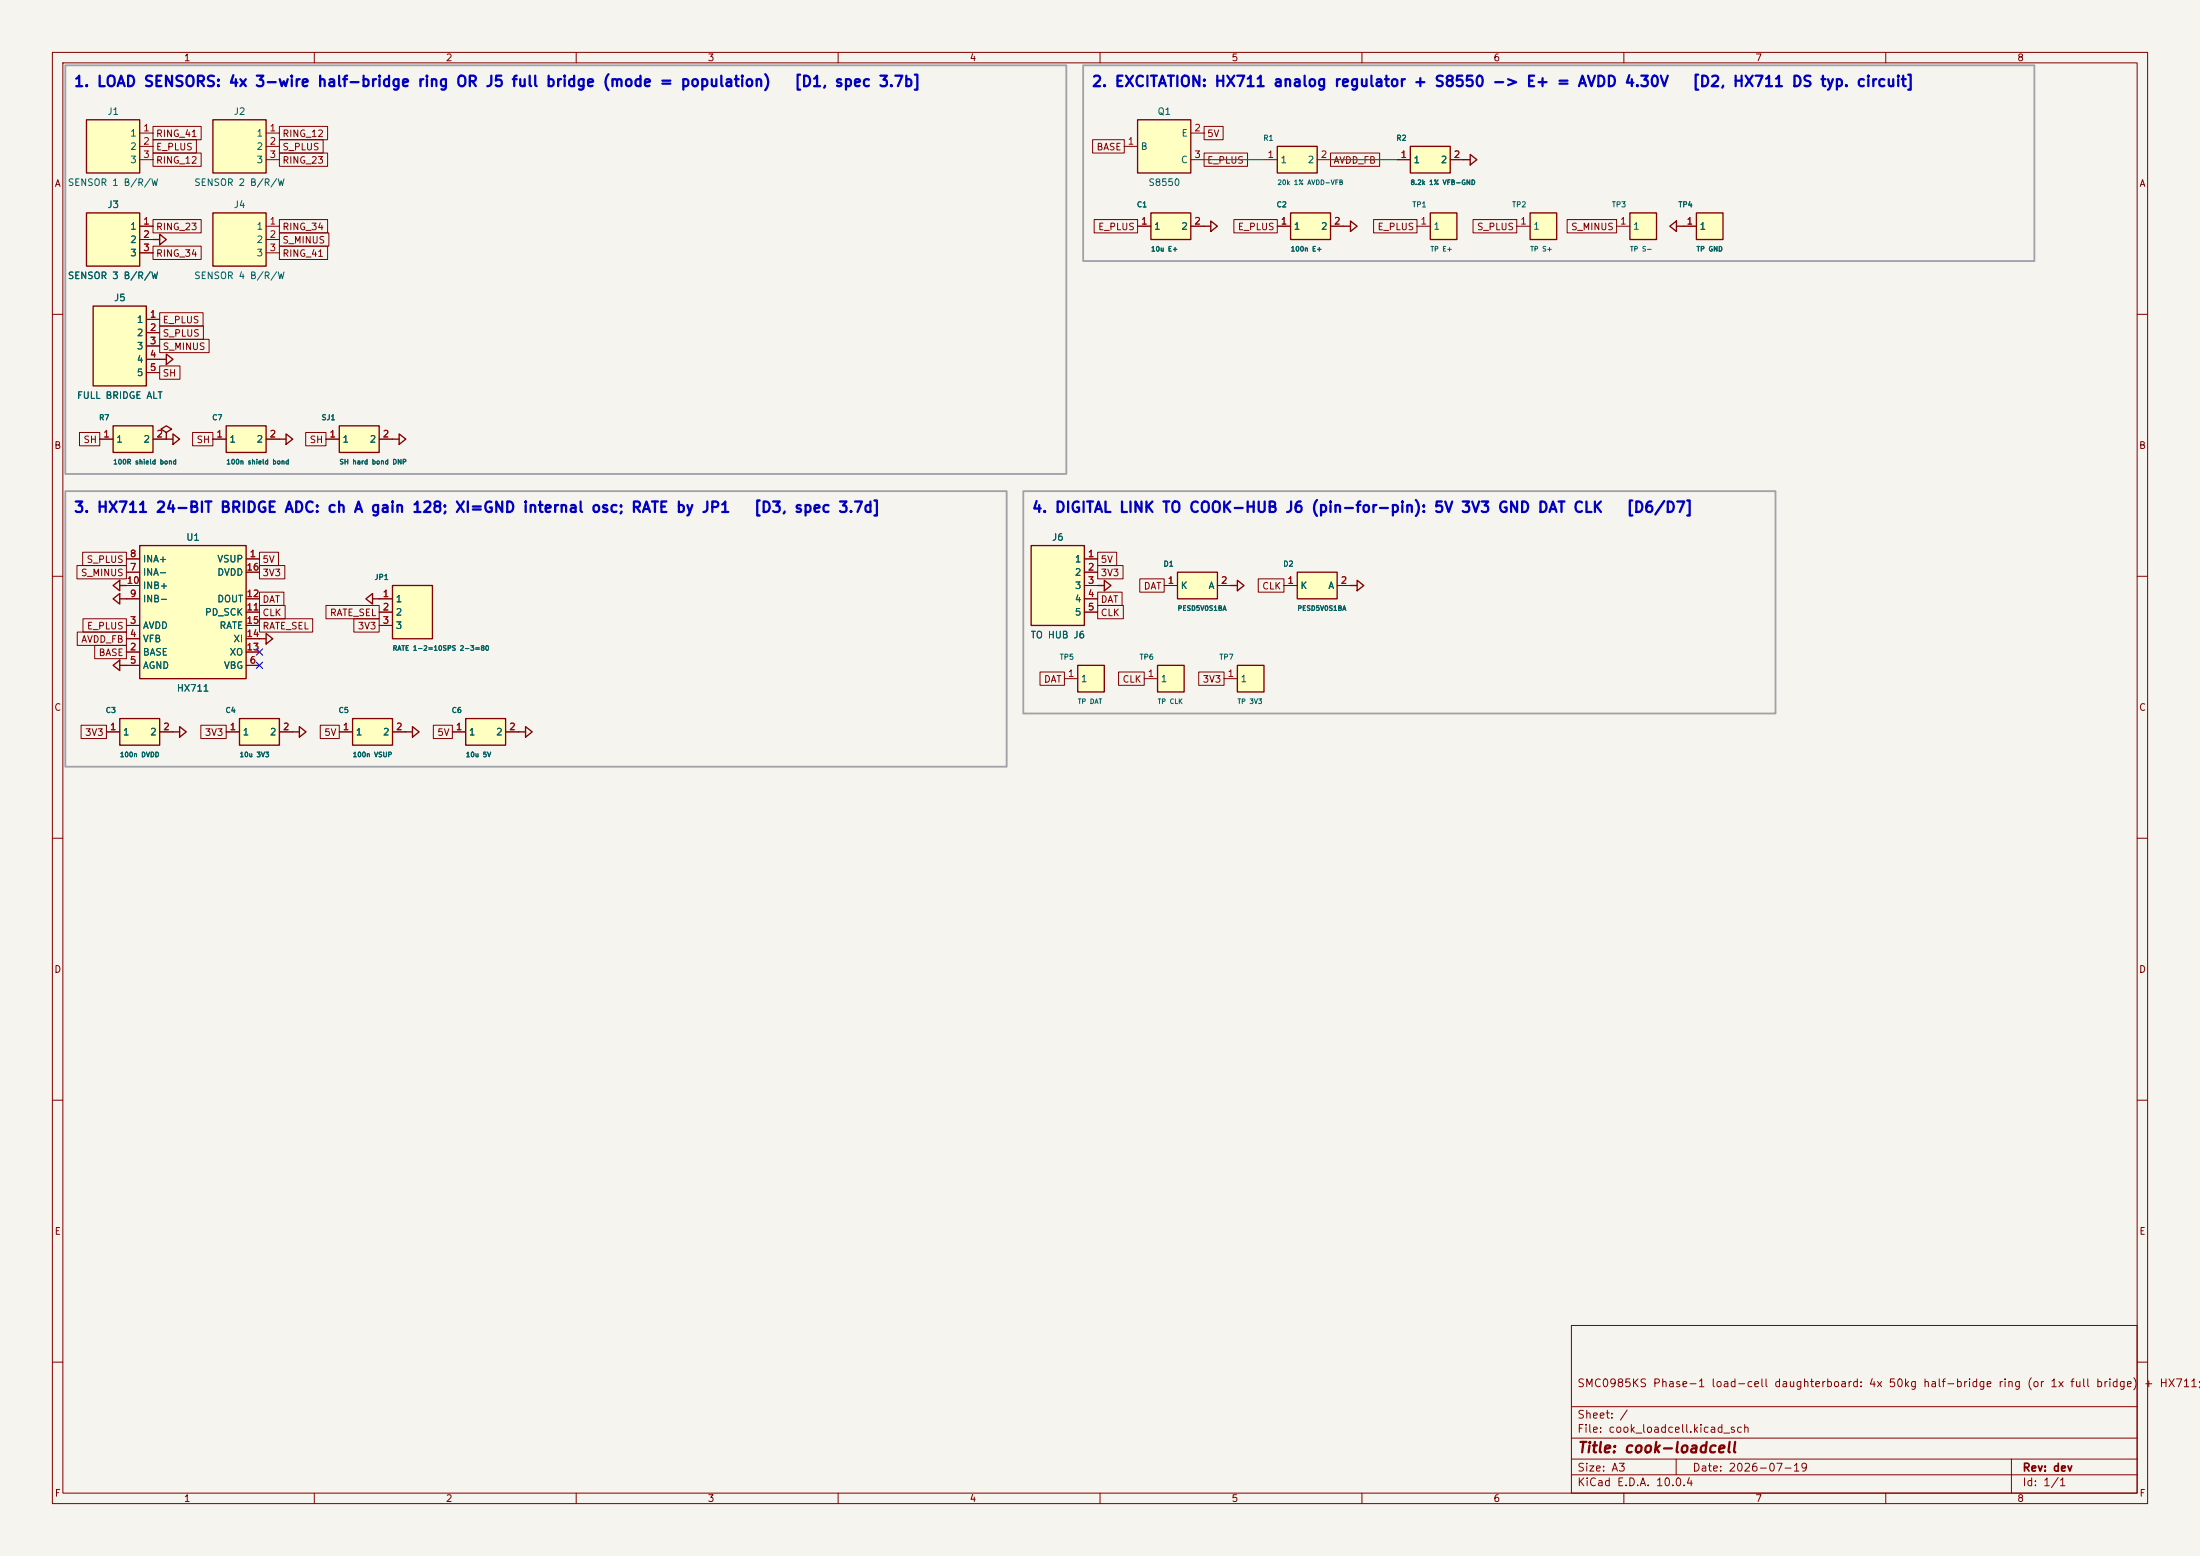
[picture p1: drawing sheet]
<svg xmlns="http://www.w3.org/2000/svg" width="420mm" height="297mm" viewBox="0 0 420 297" stroke-linecap="round" stroke-linejoin="round" font-family="sans-serif">
<path d="M0 0h420v297h-420z" fill="#f5f4ef" stroke="#f5f4ef" stroke-width=".19"/>
<g fill="none" stroke="#840000" stroke-width=".19">
<path d="M10 10h400v277h-400zM12 12h396v273h-396zM60 10v2M110 10v2M160 10v2M210 10v2M260 10v2M310 10v2M360 10v2M10 60h2M408 60h2M10 110h2"/>
<path d="M408 110h2M10 160h2M408 160h2M10 210h2M408 210h2M300 253h108v32h-108zM10 260h2M300 278.5h108M300 274.5h108M300 268.5h108M320 278.5v3M384 278.5v6.5"/>
<path d="M408 260h2M60 285v2M110 285v2M160 285v2M210 285v2M260 285v2M300 281.5h108M310 285v2M360 285v2"/>
</g>
<path d="M69.8 114.3l1.3-1v2zM71.1 114.3h1.3" fill="none" stroke="#840000" stroke-width=".25"/>
<path d="M243.8 27.9h7.7v5.1h-7.7z" fill="#ffffc2"/>
<path d="M243.8 27.9h7.7v5.1h-7.7z" fill="none" stroke="#840000" stroke-width=".25"/>
<path d="M241.3 30.5h2.5M251.5 30.5h2.5" fill="none" stroke="#840000" stroke-width=".19"/>
<path d="M43.2 81.3h7.6v5.1h-7.6z" fill="#ffffc2"/>
<path d="M43.2 81.3h7.6v5.1h-7.6z" fill="none" stroke="#840000" stroke-width=".25"/>
<path d="M40.6 83.8h2.6M50.8 83.8h2.5" fill="none" stroke="#840000" stroke-width=".19"/>
<path d="M269.2 27.9h7.7v5.1h-7.7z" fill="#ffffc2"/>
<path d="M269.2 27.9h7.7v5.1h-7.7zM256.5 43.2h1.3M257.8 42.2l1.3 1-1.3 1z" fill="none" stroke="#840000" stroke-width=".25"/>
<path d="M266.7 30.5h2.5M276.9 30.5h2.5" fill="none" stroke="#840000" stroke-width=".19"/>
<path d="M88.9 137.2h7.6v5h-7.6z" fill="#ffffc2"/>
<path d="M30.5 68.6h1.2M31.7 67.6l1.3 1-1.3 1zM88.9 137.2h7.6v5h-7.6z" fill="none" stroke="#840000" stroke-width=".25"/>
<path d="M86.4 139.7h2.5M96.5 139.7h2.6" fill="none" stroke="#840000" stroke-width=".19"/>
<path d="M21.6 81.3h7.6v5.1h-7.6z" fill="#ffffc2"/>
<path d="M21.6 81.3h7.6v5.1h-7.6z" fill="none" stroke="#840000" stroke-width=".25"/>
<path d="M19 83.8h2.6M29.2 83.8h2.5" fill="none" stroke="#840000" stroke-width=".19"/>
<path d="M196.8 104.1h10.2v15.3h-10.2z" fill="#ffffc2"/>
<path d="M196.8 104.1h10.2v15.3h-10.2zM209.5 111.8h1.3M210.8 110.8l1.3 1-1.3 1zM99.1 139.7h1.2M100.3 138.7l1.3 1-1.3 1z" fill="none" stroke="#840000" stroke-width=".25"/>
<path d="M207 106.7h2.5M207 109.2h2.5M207 111.8h2.5M207 114.3h2.5M207 116.8h2.5" fill="none" stroke="#840000" stroke-width=".19"/>
<path d="M236.2 127h5.1v5.1h-5.1z" fill="#ffffc2"/>
<path d="M236.2 127h5.1v5.1h-5.1z" fill="none" stroke="#840000" stroke-width=".25"/>
<path d="M233.7 129.5h2.5" fill="none" stroke="#840000" stroke-width=".19"/>
<path d="M221 127h5.1v5.1h-5.1z" fill="#ffffc2"/>
<path d="M221 127h5.1v5.1h-5.1z" fill="none" stroke="#840000" stroke-width=".25"/>
<path d="M218.4 129.5h2.6" fill="none" stroke="#840000" stroke-width=".19"/>
<path d="M246.4 40.6h7.6v5.1h-7.6z" fill="#ffffc2"/>
<path d="M246.4 40.6h7.6v5.1h-7.6z" fill="none" stroke="#840000" stroke-width=".25"/>
<path d="M243.8 43.2h2.6M254 43.2h2.5" fill="none" stroke="#840000" stroke-width=".19"/>
<path d="M67.3 137.2h7.6v5h-7.6z" fill="#ffffc2"/>
<path d="M67.3 137.2h7.6v5h-7.6z" fill="none" stroke="#840000" stroke-width=".25"/>
<path d="M64.8 139.7h2.5M74.9 139.7h2.6" fill="none" stroke="#840000" stroke-width=".19"/>
<path d="M40.6 40.6h10.2v10.2h-10.2z" fill="#ffffc2"/>
<path d="M40.6 40.6h10.2v10.2h-10.2z" fill="none" stroke="#840000" stroke-width=".25"/>
<path d="M50.8 43.2h2.5M50.8 45.7h2.5M50.8 48.3h2.5" fill="none" stroke="#840000" stroke-width=".19"/>
<path d="M16.5 22.9h10.2v10.1h-10.2z" fill="#ffffc2"/>
<path d="M16.5 22.9h10.2v10.1h-10.2zM31.7 83.8h1.3M33 82.8l1.3 1-1.3 1zM53.3 83.8h1.3M54.6 82.8l1.3 1-1.3 1zM74.9 83.8h1.3M76.2 82.8l1.3 1-1.3 1z" fill="none" stroke="#840000" stroke-width=".25"/>
<path d="M26.7 25.4h2.5M26.7 27.9h2.5M26.7 30.5h2.5" fill="none" stroke="#840000" stroke-width=".19"/>
<path d="M40.6 22.9h10.2v10.1h-10.2z" fill="#ffffc2"/>
<path d="M40.6 22.9h10.2v10.1h-10.2zM29.2 45.7h1.3M30.5 44.7l1.2 1-1.2 1z" fill="none" stroke="#840000" stroke-width=".25"/>
<path d="M50.8 25.4h2.5M50.8 27.9h2.5M50.8 30.5h2.5" fill="none" stroke="#840000" stroke-width=".19"/>
<path d="M16.5 40.6h10.2v10.2h-10.2z" fill="#ffffc2"/>
<path d="M16.5 40.6h10.2v10.2h-10.2zM21.6 114.3l1.3-1v2zM21.6 111.8l1.3-1v2zM22.9 114.3h1.2M22.9 111.8h1.2" fill="none" stroke="#840000" stroke-width=".25"/>
<path d="M26.7 43.2h2.5M26.7 45.7h2.5M26.7 48.3h2.5" fill="none" stroke="#840000" stroke-width=".19"/>
<path d="M26.7 104.1h20.3v25.4h-20.3z" fill="#ffffc2"/>
<path d="M26.7 104.1h20.3v25.4h-20.3z" fill="none" stroke="#840000" stroke-width=".25"/>
<g fill="none" stroke="#840000" stroke-width=".19">
<path d="M24.1 106.7h2.6M24.1 119.4h2.6M24.1 109.2h2.6M24.1 114.3h2.6M24.1 111.8h2.6M47 106.7h2.5M47 119.4h2.5M47 109.2h2.5M47 114.3h2.5M47 116.8h2.5M24.1 124.5h2.6M24.1 121.9h2.6"/>
<path d="M24.1 127h2.6M47 124.5h2.5M47 121.9h2.5M47 127h2.5"/>
</g>
<path d="M323.8 40.6h5.1v5.1h-5.1z" fill="#ffffc2"/>
<path d="M323.8 40.6h5.1v5.1h-5.1z" fill="none" stroke="#840000" stroke-width=".25"/>
<path d="M321.3 43.2h2.5" fill="none" stroke="#840000" stroke-width=".19"/>
<path d="M22.9 137.2h7.6v5h-7.6z" fill="#ffffc2"/>
<path d="M229.9 43.2h1.2M231.1 42.2l1.3 1-1.3 1zM22.9 137.2h7.6v5h-7.6z" fill="none" stroke="#840000" stroke-width=".25"/>
<path d="M20.3 139.7h2.6M30.5 139.7h2.5" fill="none" stroke="#840000" stroke-width=".19"/>
<path d="M219.7 40.6h7.6v5.1h-7.6z" fill="#ffffc2"/>
<path d="M219.7 40.6h7.6v5.1h-7.6zM234.9 111.8h1.3M236.2 110.8l1.3 1-1.3 1z" fill="none" stroke="#840000" stroke-width=".25"/>
<path d="M217.2 43.2h2.5M227.3 43.2h2.6" fill="none" stroke="#840000" stroke-width=".19"/>
<path d="M74.9 111.8h7.6v10.1h-7.6z" fill="#ffffc2"/>
<path d="M74.9 111.8h7.6v10.1h-7.6z" fill="none" stroke="#840000" stroke-width=".25"/>
<path d="M72.4 114.3h2.5M72.4 116.8h2.5M72.4 119.4h2.5" fill="none" stroke="#840000" stroke-width=".19"/>
<path d="M64.8 81.3h7.6v5.1h-7.6z" fill="#ffffc2"/>
<path d="M64.8 81.3h7.6v5.1h-7.6z" fill="none" stroke="#840000" stroke-width=".25"/>
<path d="M62.2 83.8h2.6M72.4 83.8h2.5" fill="none" stroke="#840000" stroke-width=".19"/>
<path d="M224.8 109.2h7.6v5.1h-7.6z" fill="#ffffc2"/>
<path d="M224.8 109.2h7.6v5.1h-7.6z" fill="none" stroke="#840000" stroke-width=".25"/>
<path d="M222.2 111.8h2.6M232.4 111.8h2.5" fill="none" stroke="#840000" stroke-width=".19"/>
<path d="M247.6 109.2h7.7v5.1h-7.7z" fill="#ffffc2"/>
<path d="M247.6 109.2h7.7v5.1h-7.7zM33 139.7h1.3M34.3 138.7l1.3 1-1.3 1z" fill="none" stroke="#840000" stroke-width=".25"/>
<path d="M245.1 111.8h2.5M255.3 111.8h2.5" fill="none" stroke="#840000" stroke-width=".19"/>
<path d="M205.7 127h5.1v5.1h-5.1z" fill="#ffffc2"/>
<path d="M257.8 111.8h1.3M259.1 110.8l1.2 1-1.2 1zM49.5 121.9h1.3M50.8 120.9l1.3 1-1.3 1zM205.7 127h5.1v5.1h-5.1z" fill="none" stroke="#840000" stroke-width=".25"/>
<path d="M203.2 129.5h2.5" fill="none" stroke="#840000" stroke-width=".19"/>
<path d="M311.1 40.6h5.1v5.1h-5.1z" fill="#ffffc2"/>
<path d="M279.4 30.5h1.3M280.7 29.5l1.2 1-1.2 1zM311.1 40.6h5.1v5.1h-5.1zM318.8 43.2l1.2-1v2zM320 43.2h1.3M21.6 127l1.3-1v2zM22.9 127h1.2" fill="none" stroke="#840000" stroke-width=".25"/>
<path d="M308.6 43.2h2.5" fill="none" stroke="#840000" stroke-width=".19"/>
<path d="M273 40.6h5.1v5.1h-5.1z" fill="#ffffc2"/>
<path d="M273 40.6h5.1v5.1h-5.1z" fill="none" stroke="#840000" stroke-width=".25"/>
<path d="M270.5 43.2h2.5" fill="none" stroke="#840000" stroke-width=".19"/>
<path d="M292.1 40.6h5.1v5.1h-5.1z" fill="#ffffc2"/>
<path d="M292.1 40.6h5.1v5.1h-5.1z" fill="none" stroke="#840000" stroke-width=".25"/>
<path d="M289.6 43.2h2.5" fill="none" stroke="#840000" stroke-width=".19"/>
<path d="M45.7 137.2h7.6v5h-7.6z" fill="#ffffc2"/>
<path d="M45.7 137.2h7.6v5h-7.6zM55.9 139.7h1.2M57.1 138.7l1.3 1-1.3 1z" fill="none" stroke="#840000" stroke-width=".25"/>
<path d="M43.2 139.7h2.5M53.3 139.7h2.6" fill="none" stroke="#840000" stroke-width=".19"/>
<path d="M17.8 58.4h10.1v15.3h-10.1z" fill="#ffffc2"/>
<path d="M17.8 58.4h10.1v15.3h-10.1zM31.7 82.6l1.1-.7-1.1-.6-1 .6 1 .7v1.2M77.5 139.7h1.2M78.7 138.7l1.3 1-1.3 1z" fill="none" stroke="#840000" stroke-width=".25"/>
<path d="M27.9 61h2.6M27.9 63.5h2.6M27.9 66h2.6M27.9 68.6h2.6M27.9 71.1h2.6" fill="none" stroke="#840000" stroke-width=".19"/>
<path d="M217.2 22.9h10.1v10.1h-10.1z" fill="#ffffc2"/>
<path d="M217.2 22.9h10.1v10.1h-10.1z" fill="none" stroke="#840000" stroke-width=".25"/>
<g fill="none" stroke="#840000" stroke-width=".19">
<path d="M29.2 29.2h9.2v2.6h-9.2zM29.2 26.7h8.3v2.5h-8.3zM29.2 24.1h9.2v2.6h-9.2zM53.3 24.1h9.2v2.6h-9.2zM53.3 26.7h8.4v2.5h-8.4zM53.3 29.2h9.2v2.6h-9.2zM208.6 26.7h6v2.5h-6zM214.6 27.9h2.6M227.3 25.4h2.6M227.3 30.5h2.6M229.9 24.1h3.6v2.6h-3.6zM229.9 29.2h8.3v2.6h-8.3z"/>
<path d="M254 29.2h9.4v2.6h-9.4zM266.7 30.5h2.5M276.9 30.5h2.5M26.7 43.2h2.5M26.7 45.7h2.5M26.7 48.3h2.5M29.2 41.9h9.2v2.6h-9.2zM29.2 47h9.2v2.5h-9.2zM30.5 59.7h8.3v2.5h-8.3zM53.3 41.9h9.2v2.6h-9.2zM53.3 44.4h9.5v2.6h-9.5zM53.3 47h9.2v2.5h-9.2z"/>
<path d="M208.9 41.9h8.3v2.6h-8.3zM217.2 43.2h2.5M227.3 43.2h2.6M235.6 41.9h8.2v2.6h-8.2zM243.8 43.2h2.6M254 43.2h2.5M262.2 41.9h8.3v2.6h-8.3zM281.2 41.9h8.4v2.6h-8.4zM299.2 41.9h9.4v2.6h-9.4zM321.3 43.2h2.5M27.9 61h2.6M27.9 63.5h2.6"/>
<path d="M27.9 66h2.6M27.9 68.6h2.6M27.9 71.1h2.6M30.5 69.8h3.9v2.6h-3.9zM30.5 64.8h9.4v2.5h-9.4zM30.5 62.2h8.3v2.6h-8.3zM15.2 82.5h3.8v2.6h-3.8zM19 83.8h2.6M29.2 83.8h2.5M36.8 82.5h3.8v2.6h-3.8zM40.6 83.8h2.6M50.8 83.8h2.5"/>
<path d="M58.4 82.5h3.8v2.6h-3.8zM62.2 83.8h2.6M72.4 83.8h2.5M14.7 107.9h9.4v2.6h-9.4zM15.8 105.4h8.3v2.6h-8.3zM15.8 118.1h8.3v2.6h-8.3zM24.1 111.8h2.6M24.1 106.7h2.6M24.1 109.2h2.6M24.1 114.3h2.6M24.1 119.4h2.6M47 106.7h2.5"/>
<path d="M47 109.2h2.5M47 114.3h2.5M47 116.8h2.5M47 119.4h2.5M49.5 118.1h10.2v2.6h-10.2zM49.5 107.9h4.9v2.6h-4.9zM49.5 105.4h3.7v2.6h-3.7zM49.5 115.6h4.9v2.5h-4.9zM49.5 113h4.7v2.6h-4.7zM62.2 115.6h10.2v2.5h-10.2zM67.5 118.1h4.9v2.6h-4.9zM72.4 114.3h2.5"/>
<path d="M72.4 116.8h2.5M72.4 119.4h2.5M207 111.8h2.5M207 106.7h2.5M207 109.2h2.5M207 114.3h2.5M207 116.8h2.5M209.5 115.6h5v2.5h-5zM209.5 107.9h4.9v2.6h-4.9zM209.5 113h4.7v2.6h-4.7zM209.5 105.4h3.7v2.6h-3.7zM217.6 110.5h4.6v2.5h-4.6z"/>
<path d="M222.2 111.8h2.6M232.4 111.8h2.5M240.2 110.5h4.9v2.5h-4.9zM245.1 111.8h2.5M255.3 111.8h2.5M14.8 120.6h9.3v2.6h-9.3zM15.5 138.4h4.8v2.6h-4.8zM18.1 123.2h6v2.5h-6zM20.3 139.7h2.6M24.1 124.5h2.6M24.1 121.9h2.6M24.1 127h2.6"/>
<path d="M30.5 139.7h2.5M38.3 138.4h4.9v2.6h-4.9zM43.2 139.7h2.5M47 124.5h2.5M47 121.9h2.5M47 127h2.5M53.3 139.7h2.6M61.1 138.4h3.7v2.6h-3.7zM64.8 139.7h2.5M74.9 139.7h2.6M82.7 138.4h3.7v2.6h-3.7zM86.4 139.7h2.5"/>
<path d="M96.5 139.7h2.6M198.5 128.3h4.7v2.5h-4.7zM213.5 128.3h4.9v2.5h-4.9zM228.8 128.3h4.9v2.5h-4.9z"/>
</g>
<path d="M229.9 30.5h11.4M254 30.5h12.7" fill="none" stroke="#009600" stroke-width=".19"/>
<path d="M48.9 126.4l1.2 1.2M48.9 123.9l1.2 1.2M50.1 126.4l-1.2 1.2M50.1 123.9l-1.2 1.2" fill="none" stroke="#000084" stroke-width=".19"/>
<path d="M12.5 12.5h191.1v78h-191.1zM206.8 12.5h181.6v37.3h-181.6zM12.5 93.7h179.7v52.6h-179.7zM195.3 93.7h143.6v42.5h-143.6z" fill="none" stroke="#a1a1a8" stroke-width=".35"/>
<g font-size="2" fill="#0000c2">
<text x="14" y="17.1">1. LOAD SENSORS: 4x 3-wire half-bridge ring OR J5 full bridge (mode = population)</text>
<text x="151.5" y="17.1">[D1, spec 3.7b]</text>
<text x="208.3" y="17.1">2. EXCITATION: HX711 analog regulator + S8550 -&gt; E+ = AVDD 4.30V</text>
<text x="322.9" y="17.1">[D2, HX711 DS typ. circuit]</text>
<text x="14" y="98.3">3. HX711 24-BIT BRIDGE ADC: ch A gain 128; XI=GND internal osc; RATE by JP1</text>
<text x="143.8" y="98.3">[D3, spec 3.7d]</text>
<text x="196.8" y="98.3">4. DIGITAL LINK TO COOK-HUB J6 (pin-for-pin): 5V 3V3 GND DAT CLK</text>
<text x="310.4" y="98.3">[D6/D7]</text>
</g>
<text font-size="2" fill="#840000" x="301" y="277.8">Title: cook-loadcell</text>
<g font-size="1.5" fill="#840000">
<text x="301" y="265.1">SMC0985KS Phase-1 load-cell daughterboard: 4x 50kg half-bridge ring (or 1x full bridge)</text>
<text x="409.1" y="265.1">+ HX711;</text>
<text x="301" y="273.8">File: cook_loadcell.kicad_sch</text>
<text x="301" y="271.1">Sheet: /</text>
<text x="301" y="281.2">Size: A3</text>
<text x="323" y="281.2">Date: 2026-07-19</text>
<text x="386" y="281.2">Rev: dev</text>
<text x="301" y="284">KiCad E.D.A. 10.0.4</text>
<text x="386" y="284">Id: 1/1</text>
</g>
<g font-size="1.3" fill="#840000">
<text x="35" y="12">1</text>
<text x="85" y="12">2</text>
<text x="135" y="12">3</text>
<text x="185" y="12">4</text>
<text x="235" y="12">5</text>
<text x="285" y="12">6</text>
<text x="335" y="12">7</text>
<text x="385" y="12">8</text>
<text x="29.7" y="29">E_PLUS</text>
<text x="29.7" y="26.5">RING_41</text>
<text x="53.8" y="26.5">RING_12</text>
<text x="53.8" y="29">S_PLUS</text>
<text x="209.2" y="29">BASE</text>
<text x="230.3" y="26.5">5V</text>
<text x="10.3" y="36">A</text>
<text x="29.7" y="31.5">RING_12</text>
<text x="53.8" y="31.5">RING_23</text>
<text x="230.3" y="31.5">E_PLUS</text>
<text x="254.5" y="31.5">AVDD_FB</text>
<text x="408.3" y="36">A</text>
<text x="29.7" y="44.2">RING_23</text>
<text x="53.8" y="44.2">RING_34</text>
<text x="53.8" y="46.8">S_MINUS</text>
<text x="209.5" y="44.2">E_PLUS</text>
<text x="236.2" y="44.2">E_PLUS</text>
<text x="262.9" y="44.2">E_PLUS</text>
<text x="281.9" y="44.2">S_PLUS</text>
<text x="299.8" y="44.2">S_MINUS</text>
<text x="29.7" y="49.3">RING_34</text>
<text x="53.8" y="49.3">RING_41</text>
<text x="31" y="64.6">S_PLUS</text>
<text x="31" y="62">E_PLUS</text>
<text x="31" y="67.1">S_MINUS</text>
<text x="31" y="72.2">SH</text>
<text x="10.3" y="86">B</text>
<text x="15.8" y="84.9">SH</text>
<text x="37.4" y="84.9">SH</text>
<text x="59" y="84.9">SH</text>
<text x="408.2" y="86">B</text>
<text x="16.4" y="107.7">S_PLUS</text>
<text x="50" y="107.7">5V</text>
<text x="210" y="107.7">5V</text>
<text x="15.3" y="110.3">S_MINUS</text>
<text x="50" y="110.3">3V3</text>
<text x="210" y="110.3">3V3</text>
<text x="218.2" y="112.8">DAT</text>
<text x="240.9" y="112.8">CLK</text>
<text x="50" y="117.9">CLK</text>
<text x="50" y="115.4">DAT</text>
<text x="62.9" y="117.9">RATE_SEL</text>
<text x="210" y="117.9">CLK</text>
<text x="210" y="115.4">DAT</text>
<text x="15.4" y="123">AVDD_FB</text>
<text x="16.5" y="120.4">E_PLUS</text>
<text x="18.7" y="125.5">BASE</text>
<text x="50" y="120.4">RATE_SEL</text>
<text x="68.2" y="120.4">3V3</text>
<text x="199.2" y="130.6">DAT</text>
<text x="214.2" y="130.6">CLK</text>
<text x="229.5" y="130.6">3V3</text>
<text x="10.3" y="136">C</text>
<text x="408.2" y="136">C</text>
<text x="16.1" y="140.8">3V3</text>
<text x="39" y="140.8">3V3</text>
<text x="61.8" y="140.8">5V</text>
<text x="83.4" y="140.8">5V</text>
<text x="10.3" y="186">D</text>
<text x="408.2" y="186">D</text>
<text x="10.3" y="236">E</text>
<text x="408.3" y="236">E</text>
<text x="10.3" y="286">F</text>
<text x="35" y="287">1</text>
<text x="85" y="287">2</text>
<text x="135" y="287">3</text>
<text x="185" y="287">4</text>
<text x="235" y="287">5</text>
<text x="285" y="287">6</text>
<text x="335" y="287">7</text>
<text x="385" y="287">8</text>
<text x="408.3" y="286">F</text>
</g>
<g font-size="1.3" fill="#006464">
<text x="20.4" y="22.2">J1</text>
<text x="44.5" y="22.2">J2</text>
<text x="220.9" y="22.2">Q1</text>
<text x="24.7" y="26.4">1</text>
<text x="24.7" y="28.9">2</text>
<text x="48.9" y="26.4">1</text>
<text x="48.9" y="28.9">2</text>
<text x="217.7" y="28.9">B</text>
<text x="225.5" y="26.4">E</text>
<text x="12.8" y="35.8">SENSOR 1 B/R/W</text>
<text x="24.7" y="31.5">3</text>
<text x="37" y="35.8">SENSOR 2 B/R/W</text>
<text x="48.9" y="31.5">3</text>
<text x="219.1" y="35.8">S8550</text>
<text x="225.3" y="31.5">C</text>
<text x="244.3" y="31.5">1</text>
<text x="249.5" y="31.5">2</text>
<text x="269.7" y="31.5">1</text>
<text x="274.9" y="31.5">2</text>
<text x="20.4" y="40">J3</text>
<text x="44.5" y="40">J4</text>
<text x="24.7" y="44.2">1</text>
<text x="24.7" y="46.7">2</text>
<text x="48.9" y="44.2">1</text>
<text x="48.9" y="46.7">2</text>
<text x="220.2" y="44.2">1</text>
<text x="225.4" y="44.2">2</text>
<text x="246.9" y="44.2">1</text>
<text x="252.1" y="44.2">2</text>
<text x="273.6" y="44.2">1</text>
<text x="292.6" y="44.2">1</text>
<text x="311.7" y="44.2">1</text>
<text x="324.4" y="44.2">1</text>
<text x="12.8" y="53.6">SENSOR 3 B/R/W</text>
<text x="24.7" y="49.2">3</text>
<text x="37" y="53.6">SENSOR 4 B/R/W</text>
<text x="48.9" y="49.2">3</text>
<text x="21.7" y="57.8">J5</text>
<text x="26" y="61.9">1</text>
<text x="26" y="64.5">2</text>
<text x="26" y="67">3</text>
<text x="26" y="69.6">4</text>
<text x="14.6" y="76.4">FULL BRIDGE ALT</text>
<text x="26" y="72.1">5</text>
<text x="22.1" y="84.8">1</text>
<text x="27.3" y="84.8">2</text>
<text x="43.7" y="84.8">1</text>
<text x="48.9" y="84.8">2</text>
<text x="65.3" y="84.8">1</text>
<text x="70.5" y="84.8">2</text>
<text x="27.2" y="107.7">INA+</text>
<text x="35.5" y="103.5">U1</text>
<text x="41.4" y="107.7">VSUP</text>
<text x="200.7" y="103.5">J6</text>
<text x="205.1" y="107.7">1</text>
<text x="27.2" y="110.2">INA-</text>
<text x="27.2" y="112.7">INB+</text>
<text x="41.4" y="110.2">DVDD</text>
<text x="205.1" y="110.2">2</text>
<text x="205.1" y="112.7">3</text>
<text x="225.3" y="112.7">K</text>
<text x="230.6" y="112.7">A</text>
<text x="248.2" y="112.7">K</text>
<text x="253.5" y="112.7">A</text>
<text x="27.2" y="115.3">INB-</text>
<text x="39" y="117.8">PD_SCK</text>
<text x="41.4" y="115.3">DOUT</text>
<text x="75.4" y="115.3">1</text>
<text x="75.4" y="117.8">2</text>
<text x="205.1" y="115.3">4</text>
<text x="205.1" y="117.8">5</text>
<text x="27.2" y="125.4">BASE</text>
<text x="27.2" y="120.4">AVDD</text>
<text x="27.2" y="122.9">VFB</text>
<text x="41.8" y="120.4">RATE</text>
<text x="43.7" y="125.4">XO</text>
<text x="44.5" y="122.9">XI</text>
<text x="75.4" y="120.4">3</text>
<text x="196.7" y="122.2">TO HUB J6</text>
<text x="27.2" y="128">AGND</text>
<text x="42.7" y="128">VBG</text>
<text x="206.2" y="130.5">1</text>
<text x="221.5" y="130.5">1</text>
<text x="236.7" y="130.5">1</text>
<text x="33.6" y="132.3">HX711</text>
<text x="23.4" y="140.7">1</text>
<text x="28.6" y="140.7">2</text>
<text x="46.2" y="140.7">1</text>
<text x="51.4" y="140.7">2</text>
<text x="67.8" y="140.7">1</text>
<text x="73" y="140.7">2</text>
<text x="89.4" y="140.7">1</text>
<text x="94.6" y="140.7">2</text>
</g>
<g font-size="1.3" fill="#a90000">
<text x="27.2" y="25.4">1</text>
<text x="27.2" y="27.9">2</text>
<text x="51.4" y="25.4">1</text>
<text x="51.4" y="27.9">2</text>
<text x="215.2" y="27.9">1</text>
<text x="227.9" y="25.4">2</text>
<text x="27.2" y="30.5">3</text>
<text x="51.4" y="30.5">3</text>
<text x="227.9" y="30.5">3</text>
<text x="241.9" y="30.5">1</text>
<text x="252" y="30.5">2</text>
<text x="267.3" y="30.5">1</text>
<text x="277.4" y="30.5">2</text>
<text x="27.2" y="43.2">1</text>
<text x="27.2" y="45.7">2</text>
<text x="51.4" y="43.2">1</text>
<text x="51.4" y="45.7">2</text>
<text x="217.7" y="43.2">1</text>
<text x="227.9" y="43.2">2</text>
<text x="244.4" y="43.2">1</text>
<text x="254.6" y="43.2">2</text>
<text x="271.1" y="43.2">1</text>
<text x="290.1" y="43.2">1</text>
<text x="309.2" y="43.2">1</text>
<text x="321.9" y="43.2">1</text>
<text x="27.2" y="48.2">3</text>
<text x="51.4" y="48.2">3</text>
<text x="28.5" y="60.9">1</text>
<text x="28.5" y="63.5">2</text>
<text x="28.5" y="66">3</text>
<text x="28.5" y="68.6">4</text>
<text x="28.5" y="71.1">5</text>
<text x="19.6" y="83.8">1</text>
<text x="29.8" y="83.8">2</text>
<text x="41.2" y="83.8">1</text>
<text x="51.4" y="83.8">2</text>
<text x="62.8" y="83.8">1</text>
<text x="73" y="83.8">2</text>
<text x="24.7" y="106.7">8</text>
<text x="47.6" y="106.7">1</text>
<text x="207.6" y="106.7">1</text>
<text x="24.1" y="111.7">10</text>
<text x="24.7" y="109.2">7</text>
<text x="46.9" y="109.2">16</text>
<text x="207.6" y="109.2">2</text>
<text x="207.6" y="111.7">3</text>
<text x="222.8" y="111.7">1</text>
<text x="233" y="111.7">2</text>
<text x="245.7" y="111.7">1</text>
<text x="255.8" y="111.7">2</text>
<text x="24.7" y="119.4">3</text>
<text x="24.7" y="114.3">9</text>
<text x="46.9" y="116.8">11</text>
<text x="46.9" y="114.3">12</text>
<text x="46.9" y="119.4">15</text>
<text x="73" y="114.3">1</text>
<text x="73" y="116.8">2</text>
<text x="73" y="119.4">3</text>
<text x="207.6" y="114.3">4</text>
<text x="207.6" y="116.8">5</text>
<text x="24.7" y="124.4">2</text>
<text x="24.7" y="121.9">4</text>
<text x="46.9" y="124.4">13</text>
<text x="46.9" y="121.9">14</text>
<text x="24.7" y="127">5</text>
<text x="47.6" y="127">6</text>
<text x="203.8" y="129.5">1</text>
<text x="219" y="129.5">1</text>
<text x="234.2" y="129.5">1</text>
<text x="20.9" y="139.7">1</text>
<text x="31" y="139.7">2</text>
<text x="43.7" y="139.7">1</text>
<text x="53.9" y="139.7">2</text>
<text x="65.3" y="139.7">1</text>
<text x="75.5" y="139.7">2</text>
<text x="86.9" y="139.7">1</text>
<text x="97.1" y="139.7">2</text>
</g>
<g font-size="1" fill="#006464">
<text x="241.1" y="27.1">R1</text>
<text x="266.5" y="27.1">R2</text>
<text x="216.9" y="39.8">C1</text>
<text x="243.6" y="39.8">C2</text>
<text x="269.5" y="39.8">TP1</text>
<text x="288.6" y="39.8">TP2</text>
<text x="307.6" y="39.8">TP3</text>
<text x="320.3" y="39.8">TP4</text>
<text x="18.8" y="80.4">R7</text>
<text x="40.4" y="80.4">C7</text>
<text x="61.3" y="80.4">SJ1</text>
<text x="71.4" y="110.9">JP1</text>
<text x="222" y="108.4">D1</text>
<text x="244.9" y="108.4">D2</text>
<text x="202.2" y="126.2">TP5</text>
<text x="217.4" y="126.2">TP6</text>
<text x="232.7" y="126.2">TP7</text>
<text x="20.1" y="136.3">C3</text>
<text x="43" y="136.3">C4</text>
<text x="64.5" y="136.3">C5</text>
<text x="86.1" y="136.3">C6</text>
</g>
<g font-size=".9" fill="#006464">
<text x="243.8" y="35.5">20k 1% AVDD-VFB</text>
<text x="269.2" y="35.5">8.2k 1% VFB-GND</text>
<text x="219.7" y="48.2">10u E+</text>
<text x="246.3" y="48.2">100n E+</text>
<text x="273" y="48.2">TP E+</text>
<text x="292" y="48.2">TP S+</text>
<text x="311.1" y="48.2">TP S-</text>
<text x="323.8" y="48.2">TP GND</text>
<text x="21.5" y="88.8">100R shield bond</text>
<text x="43.1" y="88.8">100n shield bond</text>
<text x="64.7" y="88.8">SH hard bond DNP</text>
<text x="224.7" y="116.8">PESD5V0S1BA</text>
<text x="247.6" y="116.8">PESD5V0S1BA</text>
<text x="74.9" y="124.4">RATE 1-2=10SPS 2-3=80</text>
<text x="205.7" y="134.6">TP DAT</text>
<text x="220.9" y="134.6">TP CLK</text>
<text x="236.2" y="134.6">TP 3V3</text>
<text x="22.8" y="144.7">100n DVDD</text>
<text x="45.7" y="144.7">10u 3V3</text>
<text x="67.3" y="144.7">100n VSUP</text>
<text x="88.8" y="144.7">10u 5V</text>
</g>
</svg>
